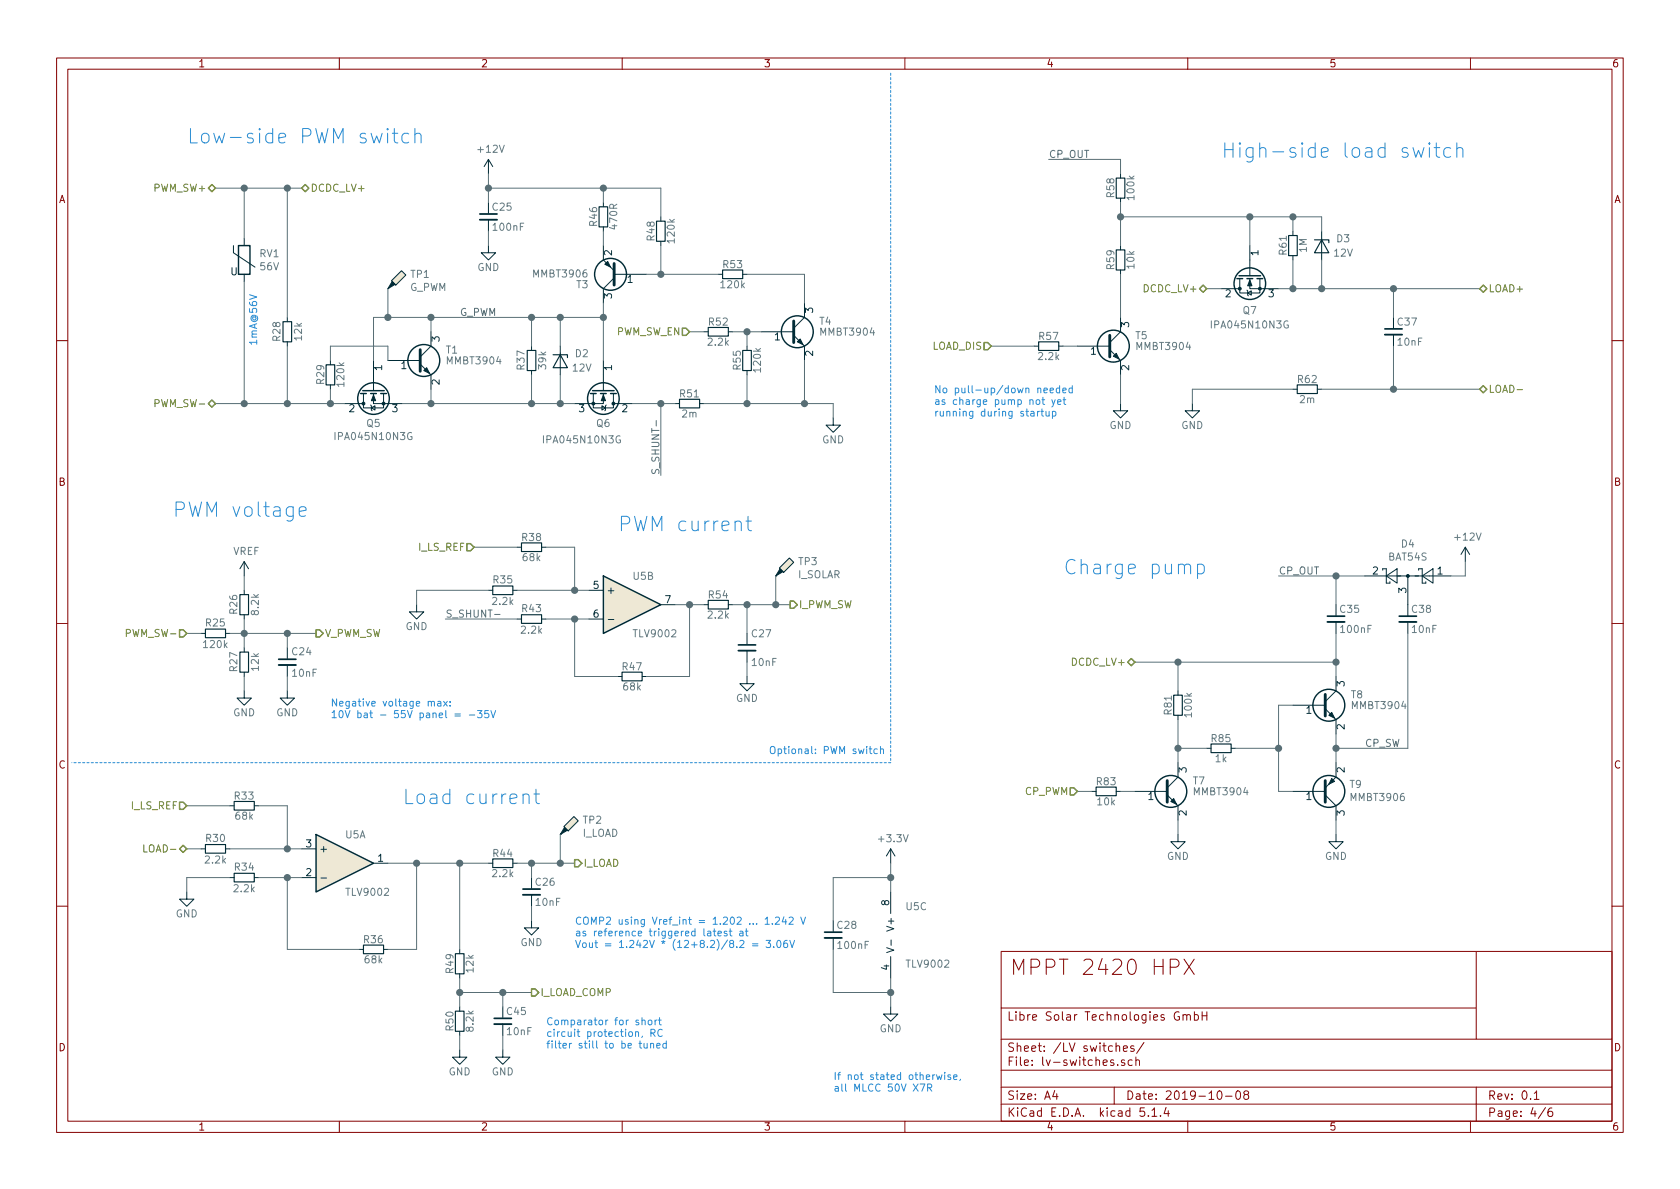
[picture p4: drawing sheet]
<svg xmlns="http://www.w3.org/2000/svg" width="297mm" height="210mm" viewBox="0 0 297 210" stroke-linecap="round" stroke-linejoin="round" font-family="sans-serif">
<g fill="none" stroke="#840000" stroke-width=".18">
<path d="M10 10.3h277v189.9h-277zM12 12.2h273v186.1h-273zM60 10.3v1.9M110 10.3v1.9M160 10.3v1.9M210 10.3v1.9M260 10.3v1.9M10 60.2h2M285 60.2h2M10 110.3h2M285 110.3h2M10 160.2h2"/>
<path d="M177 168.2h108v30.1h-108zM177 178.3h84M206.9 171h1a.73 .73 0 0 0 .6-.7 .73 .73 0 0 0-.6-.7h-1v2.7M208.5 179a.73 .73 0 0 0-.9 .5 .73 .73 0 0 0 .5 .9l.4-.1v-.5h-.2M209.2 179.5a.37 .37 0 0 1 .6 .1v.8M209.2 179.4v1M209.3 169.6l1.9 2.7M209.8 179.6l.2-.2 .4 .1 .1 .9M211.2 169.6l-1.9 2.7M211.2 179.5l.4-.1 .3 .3-.1 .6h-.6M211.2 178.9v1.5M212.5 178.9v1.5"/>
<path d="M212.5 179.6h.9M213.4 178.9v1.5M261 168.2v15.6M285 160.2h2M60 198.3v1.9M110 198.3v1.9M160 198.3v1.9M177 195.2h108M177 192.2h108M177 189.2h108M177 183.8h108M186.5 192.8l-.4 1.1h1"/>
<path d="M186.8 193.4v1M197 192.2v3M197.3 185.1l.3-.2 .3 .1 .1 .9M197.6 188.3v.1M198.6 185.4l.7-.1v-.3l-.5-.1-.2 .2 .1 .7h.6M198.8 187.5l-.3-.1-.2 .2v.3l.5 .1v.3h-.5M200.2 187.5l-.4-.1-.3 .3v.6l.3 .1 .4-.1M200.5 185a.37 .37 0 0 0-.6 .1l.1 .3 .5 .1 .1 .1-.3 .3-.4-.1M200.8 187.5l.2-.1 .4 .1 .1 .9M200.8 186.9v1.5M202.3 184.3l-1.3 2M202.3 195.9h-.7l-.1 .7 .3-.1h.5l.1 .3-.1 .5-.2 .1-.6-.1"/>
<path d="M203 197.3v.1M203.7 196.3l.4-.4v1.5M203.7 197.4h.8M205.2 197.3v.1M206.2 195.8l-.4 1.1h1M206.6 196.4v1M210 198.3v1.9M215.3 193.1l.4-.2a.94 .94 0 0 1 0 1.5 .79 .79 0 0 1-.4-1.3zM216.7 193.8h1.1M218.6 193.1l.4-.2a.94 .94 0 0 1 0 1.5 .82 .82 0 0 1-.4-1.3zM220.2 193.5l-.3-.2 .1-.2 .2-.2 .4 .1 .2 .2-.1 .2-.6 .2a.48 .48 0 0 0-.1 .7l.2 .1 .5-.1a.48 .48 0 0 0-.1-.7l-.1-.1M260 198.3v1.9"/>
<path d="M261 192.2v6.1M271.3 193.3l.4-.4v1.5M271.3 194.4h.8M273.3 195.9l-1.3 1.9M274.4 195.9a.59 .59 0 0 0-.7 .7l.1 .7 .2 .1 .5-.1v-.5l-.1-.2-.4-.1-.3 .3"/>
</g>
<g fill="none" stroke="#002b36" stroke-width=".25">
<path d="M42.2 43.4h2v5.1h-2zM218.7 49.3h1M219.1 48.8h3.8M220.5 49.3h1M222.2 49.3h1.1M63.8 69.6h1M64.1 69.1h3.8M65.5 69.6h1M67.3 69.6h1M104.4 69.6h1M104.8 69.1h3.8M106.2 69.6h1"/>
<path d="M107.9 69.6h1.1M106.7 101.8l10.1 5.1-10.1 5.1zM55.9 147.6l10.1 5-10.1 5.1z"/>
<circle cx="107.9" cy="48.5" r="2.82"/>
<circle cx="141" cy="58.7" r="2.82"/>
<circle cx="221" cy="50.2" r="2.79"/>
<circle cx="66" cy="70.5" r="2.79"/>
<circle cx="74.9" cy="63.7" r="2.82"/>
<circle cx="106.7" cy="70.5" r="2.79"/>
<circle cx="196.8" cy="61.2" r="2.82"/>
<circle cx="207" cy="139.9" r="2.82"/>
<circle cx="234.9" cy="139.9" r="2.82"/>
<circle cx="234.9" cy="124.7" r="2.82"/>
</g>
<g fill="none" stroke="#002b36" stroke-width=".18">
<path d="M86.4 28.2l-.8 1.3M86.4 28.2v2.5M86.4 35.8v1.9M86.4 38.9v2M86.4 28.2l.7 1.3M106.7 35.8v.8M116.8 38.3v.8M198.1 30.7v.8M198.1 35v.8M41.3 43.4v1.3l3.8 2.5M43.2 42.2v1.2M43.2 48.5v1.3"/>
<path d="M50.8 56.1v.8M68.6 51h.1M69.2 49.7l1.8-1.8 .8 .7-1.8 1.8zM76.2 58.7v2.5l-1.9 1.9M86.4 43.4v1.3h1.2l-1.2 1.3-1.3-1.3h1.3M106.7 43.4v2.6l1.9 1.9M106.7 40.1v.8M108.6 49.1l-1.9 1.9v2.6M108.6 48.5h5.7M116.8 42.7v.7M124.5 58.7h.7M127 48.5h.8"/>
<path d="M128.8 58.7h.7M131.3 48.5h.8M134.6 58.7h5.7M140.3 59.3l1.9 1.9v2.5M142.2 53.6v2.5l-1.9 1.9M198.1 56.1v2.6l-1.9 1.9M198.1 43.4v.8M198.1 47.7v.8M215.9 51h3.3M219.2 49.3v2.5h3.6v-2.5M220.5 51.3l.1 .1v.8l.1 .1M220.6 51.8l.6-.4v.8z"/>
<path d="M221 49.3v1.7h5.1M221 43.4v5.4M228.6 40.9v.8M228.6 45.2v.8M233.7 40.9v5.1M246.4 56.1v1.9M246.4 59.2v2M50.8 60.4v.8M58.4 63.7v.8M58.4 68.1v.7M61 71.4h3.3M64.3 69.6v2.5h3.5v-2.5"/>
<path d="M65.5 71.6l.2 .1v.8l.1 .1M65.7 72.1l.6-.4v.8zM66 69.6v1.8h5.1M66 63.7v5.4M68.6 63.7h5.7M74.3 64.4l1.9 1.9v2.5M94 61.2v.8M94 65.5v.8M99.1 61.2v5.1M104.9 69.6v2.5h3.6v-2.5M106.4 71.7l.7 .4-.7 .4zM106.7 69.6v1.8h-5.1"/>
<path d="M106.7 63.7v5.4M107.2 71.6l-.1 .1v.8l-.2 .1M108.5 71.4h3.3M119.4 71.4h.7M123.7 71.4h.8M132.1 61.2v.8M132.1 65.5v.8M147.3 73.9v1.3h1.3l-1.3 1.2-1.3-1.2h1.3M182.9 61.2h.7M187.2 61.2h.8M190.5 61.2h5.7M196.2 61.8l1.9 1.9v2.6"/>
<path d="M198.1 71.4v1.2h-1.3l1.3 1.3 1.3-1.3h-1.3M210.8 71.4v1.2h-1.3l1.3 1.3 1.3-1.3h-1.3M228.6 68.8h.8M232.9 68.8h.8M43.2 99.3v2.5M43.2 99.3l-.8 1.3M43.2 99.3l.7 1.3M91.4 96.8h.8M95.8 96.8h.7M259.1 96.8l-.8 1.2M259.1 96.8v2.5M259.1 96.8l.7 1.2"/>
<path d="M35.6 112h.7M39.9 112h.7M43.2 104.4v.8M43.2 108.7v.8M43.2 114.5v.8M43.2 118.9v.7M50.8 114.5v2M50.8 117.6v2M73.7 106.9v1.3h1.2l-1.2 1.3-1.3-1.3h1.3M86.4 104.4h.7M90.7 104.4h.7M91.4 109.5h.8"/>
<path d="M95.8 109.5h.7M104.1 104.4h2.6M104.1 109.5h2.6M109.2 119.6h.8M113.5 119.6h.8M116.8 106.9h2.6M124.5 106.9h.7M128.8 106.9h.7M132.1 119.6v1.3h1.2l-1.2 1.3-1.3-1.3h1.3M132.1 112v1.9M132.1 115.1v2M137.2 101.8h.1"/>
<path d="M137.8 100.5l1.8-1.8 .7 .7-1.7 1.8zM236.2 119.6v2.6l-1.9 1.9M236.2 106.9v1.9M236.2 110v2M241.3 101.8h15.2M244.5 100.8v-.2h.6v2.5h.6v-.2M245.1 101.8l1.9-1.2v2.5zM248.9 101.8v7M248.9 110v2M250.8 100.8v-.2h.7v2.5h.6v-.2M251.5 101.8l1.9-1.2v2.5zM43.2 122.2v1.2h-1.3l1.3 1.3 1.2-1.3h-1.2"/>
<path d="M50.8 122.2v1.2h-1.3l1.3 1.3 1.3-1.3h-1.3M193 139.9h.8M197.4 139.9h.7M200.7 139.9h5.7M208.3 122.2v.7M208.3 126.5v.7M208.3 134.9v2.5l-1.9 1.9M213.4 132.3h.7M217.7 132.3h.7M228.6 124.7h5.7M228.6 139.9h5.7M234.3 125.3l1.9 1.9v2.6"/>
<path d="M236.2 134.9v2.5l-1.9 1.9M33 157.7v1.3h1.3l-1.3 1.3-1.3-1.3h1.3M35.6 150.1h.7M39.9 150.1h.7M40.6 155.2h.8M40.6 142.5h.8M45 155.2h.7M45 142.5h.7M53.3 150.1h2.6M53.3 155.2h2.6M66 152.6h2.6M86.4 152.6h.7"/>
<path d="M90.7 152.6h.7M94 155.2v1.9M94 158.2v2.1M99.1 147.6h.1M99.7 146.2l1.8-1.8 .7 .8-1.7 1.7zM157.5 150.1l-.8 1.3M157.5 150.1v2.5M157.5 157.7v3.8M157.5 150.1l.7 1.3M206.4 140.6l1.9 1.9v2.5M208.3 147.6v1.2h-1.3l1.3 1.3 1.2-1.3h-1.2M234.3 140.6l1.9 1.9v2.5"/>
<path d="M236.2 147.6v1.2h-1.3l1.3 1.3 1.3-1.3h-1.3M63.5 167.9h.8M67.8 167.9h.8M81.3 167.9v.8M81.3 172.2v.8M81.3 178v.8M88.9 178v2M94 162.8v1.3h1.2l-1.2 1.2-1.3-1.2h1.3M147.3 162.8v1.9M147.3 165.9v2M157.5 178v1.3h1.2l-1.2 1.3-1.3-1.3h1.3M157.5 169.2v3.8"/>
<path d="M81.3 185.7v1.2h1.2l-1.2 1.3-1.3-1.3h1.3M81.3 182.4v.7M88.9 185.7v1.2h1.3l-1.3 1.3-1.3-1.3h1.3M88.9 181.1v2"/>
</g>
<path d="M108.6 46.6v3.8M140.3 56.8v3.8M196.2 59.3v3.8M74.3 61.8v3.9M206.4 138v3.9M234.3 122.8v3.8M234.3 138v3.9" fill="none" stroke="#002b36" stroke-width=".51"/>
<g fill="#002b36" stroke="#002b36" stroke-width=".18">
<path d="M106.9 46.7l.5-.5 .5 1z"/>
<path d="M141.5 59.9l.5 1.1-1-.6z"/>
<path d="M106.7 69.8l.4 1.1h-.8z"/>
<path d="M66 69.8l.4 1.1h-.7z"/>
<path d="M99.8 146.3l.5 .5-1.2 .8z"/>
<path d="M137.9 100.6l.5 .5-1.2 .7z"/>
<path d="M196.8 63l.6-.5 .5 1z"/>
<path d="M69.3 49.8l.5 .5-1.2 .7z"/>
<path d="M74.9 65.5l.5-.5 .5 1z"/>
<path d="M234.9 126.5l.6-.5 .5 1z"/>
<path d="M207 141.7l.5-.5 .5 1z"/>
<path d="M235.5 137.7l.5 .5-1.1 .5z"/>
<path d="M221 49.5l.4 1h-.8z"/>
<circle cx="104.9" cy="71.4" r=".25"/>
<circle cx="108.5" cy="71.4" r=".25"/>
<circle cx="67.8" cy="71.4" r=".25"/>
<circle cx="64.3" cy="71.4" r=".25"/>
<circle cx="248.9" cy="101.8" r=".25"/>
<circle cx="222.8" cy="51" r=".25"/>
<circle cx="219.2" cy="51" r=".25"/>
</g>
<g fill="none" stroke="#002b36" stroke-width=".2">
<path d="M105.9 36.6h1.5v3.5h-1.5zM116.1 39.1h1.5v3.6h-1.5zM197.4 31.5h1.5v3.5h-1.5zM50 56.9h1.6v3.5h-1.6zM125.2 57.9h3.6v1.5h-3.6zM127.8 47.7h3.5v1.6h-3.5zM197.4 44.2h1.5v3.5h-1.5zM227.8 41.7h1.6v3.5h-1.6zM232.4 42.4h2.5v.5M233.7 42.4l1.2 2.3h-2.5zM57.7 64.5h1.5v3.6h-1.5zM93.2 62h1.5v3.5h-1.5z"/>
<path d="M97.8 62.7h2.5v.5M99.1 62.7l1.2 2.3h-2.5zM120.1 70.6h3.6v1.5h-3.6zM131.3 62h1.5v3.5h-1.5zM183.6 60.4h3.6v1.6h-3.6zM229.4 68.1h3.5v1.5h-3.5zM92.2 96h3.6v1.5h-3.6zM36.3 111.2h3.6v1.6h-3.6zM42.4 115.3h1.5v3.6h-1.5zM42.4 105.2h1.5v3.5h-1.5zM87.1 103.6h3.6v1.6h-3.6zM92.2 108.7h3.6v1.5h-3.6z"/>
<path d="M110 118.9h3.5v1.5h-3.5zM125.2 106.2h3.6v1.5h-3.6zM193.8 139.2h3.6v1.5h-3.6zM207.5 122.9h1.5v3.6h-1.5zM214.1 131.6h3.6v1.5h-3.6zM36.3 149.3h3.6v1.6h-3.6zM41.4 154.4h3.6v1.6h-3.6zM41.4 141.7h3.6v1.6h-3.6zM87.1 151.9h3.6v1.5h-3.6zM64.3 167.1h3.5v1.6h-3.5zM80.5 178.8h1.5v3.6h-1.5zM80.5 168.7h1.5v3.5h-1.5z"/>
</g>
<path d="M84.8 38.9h3.1M244.9 59.2h3M49.3 117.6h3M130.6 115.1h3M234.7 110h3M247.4 110h3M92.5 158.2h3M145.8 165.9h3M87.4 181.1h3" fill="none" stroke="#002b36" stroke-width=".33"/>
<path d="M84.8 37.8h3.1M244.9 58.2h3M49.3 116.6h3M130.6 114h3M234.7 109h3M247.4 109h3M92.5 157.2h3M145.8 164.8h3M87.4 180.1h3" fill="none" stroke="#002b36" stroke-width=".3"/>
<path d="M227.7 56.8a.59 .59 0 0 0-.7 .6 .59 .59 0 0 0 .7 .6l.1-.5h-.3M72.8 76.5a.59 .59 0 0 0-.7 .6 .59 .59 0 0 0 .7 .6v-.5h-.2M109.6 77.1a.59 .59 0 0 0-.7 .6 .59 .59 0 0 0 .7 .6l.1-.5h-.3" fill="none" stroke="#657b83" stroke-width=".18"/>
<g fill="#eee8d5" stroke="#eee8d5" stroke-width=".18">
<path d="M99.7 146.2l1.8-1.8 .7 .8-1.7 1.7z"/>
<path d="M137.8 100.5l1.8-1.8 .7 .7-1.7 1.8z"/>
<path d="M69.2 49.7l1.8-1.8 .8 .7-1.8 1.8z"/>
<path d="M55.9 147.6l10.1 5-10.1 5.1z"/>
<path d="M106.7 101.8l10.1 5.1-10.1 5.1z"/>
</g>
<path d="M107.5 109.5h1M56.7 155.3h1M156.8 167.6l1.2 .4-1.2 .4M157.6 166.2v1" fill="none" stroke="#073642" stroke-width=".18"/>
<path d="M157.5 12.9v122M157.5 134.9h-144.8" fill="none" stroke="#268bd2" stroke-width=".18" stroke-dasharray=".4 .4"/>
<g fill="none" stroke="#586e75" stroke-width=".18">
<path d="M38.1 33.3h15.2M43.2 33.3v8.9M50.8 33.3v22.8M86.4 30.7v5.1M86.4 33.3h30.4v5M106.7 33.3v2.5M185.4 28.2h12.7v2.5M198.1 35.8v7.6M198.1 38.3h35.6v2.6M221 38.3v5.1M228.6 38.3v2.6M43.2 49.8v21.6"/>
<path d="M68.6 51v5.1M76.2 56.1v2.6M86.4 40.9v2.5M94 56.1v5.1M99.1 56.1v5.1M106.7 56.1h-40.7v7.6M106.7 40.9v2.5M106.7 53.6v10.1M114.3 48.5h12.7M116.8 43.4v5.1M121.9 58.7h2.6M129.5 58.7h5.1"/>
<path d="M132.1 48.5h10.1v5.1M132.1 58.7v2.5M198.1 48.5v7.6M213.4 51h2.5M226.1 51h35.5M228.6 46v5M233.7 46v5M246.4 51v5.1M38.1 71.4h22.9M50.8 61.2v10.2M58.4 63.7v-2.5h10.2v2.5M58.4 68.8v2.6"/>
<path d="M71.1 71.4h30.5M76.2 68.8v2.6M94 66.3v5.1M99.1 66.3v5.1M111.8 71.4h7.6M116 74.4v.9M116.8 71.4v12.7M124.5 71.4h22.8v2.5M132.1 66.3v5.1M142.2 63.7v7.7M175.3 61.2h7.6M188 61.2h2.5"/>
<path d="M198.1 66.3v5.1M228.6 68.8h-17.8v2.6M233.7 68.8h27.9M246.4 61.2v7.6M83.8 96.8h7.6M96.5 96.8h5.1v7.6M259.1 99.3v2.5h-2.6M33 112h2.6M40.6 112h15.3M43.2 101.8v2.6M43.2 109.5v5M43.2 119.6v2.6"/>
<path d="M50.8 112v2.5M50.8 119.6v2.6M78.7 109.5h12.7M86.4 104.4h-12.7v2.5M87.5 108.7h.9M91.4 104.4h12.7M96.5 109.5h7.6M101.6 109.5v10.1h7.6M119.4 106.9h5.1M121.9 106.9v12.7h-7.6M129.5 106.9h10.2M132.1 106.9v5.1"/>
<path d="M132.1 117.1v2.5M137.2 101.8v5.1M200.7 117.1h35.5M208.3 117.1v5.1M226.1 101.8h15.2M236.2 101.8v5.1M236.2 112v7.6M248.9 112v20.3h-12.7M190.5 139.9h2.5M198.1 139.9h2.6M208.3 132.3h5.1M208.3 127.2v7.7"/>
<path d="M218.4 132.3h7.7M228.6 124.7h-2.5v15.2h2.5M236.2 129.8v5.1M33 142.5h7.6M33 150.1h2.6M40.6 155.2h-7.6v2.5M40.6 150.1h12.7M45.7 142.5h5.1v7.6M45.7 155.2h7.6M50.8 155.2v12.7h12.7M68.6 152.6h17.8M73.7 152.6v15.3h-5.1"/>
<path d="M81.3 152.6v15.3M91.4 152.6h10.2M94 152.6v2.6M99.1 147.6v5M157.5 152.6v5.1M157.5 155.2h-10.2v7.6M208.3 145v2.6M236.2 145v2.6M81.3 173v5M81.3 175.5h12.7M88.9 175.5v2.5M94 160.3v2.5"/>
<path d="M147.3 167.9v7.6h10.2M157.5 173v5M81.3 183.1v2.6M88.9 183.1v2.6"/>
</g>
<g fill="none" stroke="#859900" stroke-width=".25">
<path d="M36.8 33.3l.7-.7 .6 .7-.6 .6zM53.3 33.3l.7-.7 .6 .7-.6 .6zM120.6 58h.7l.6 .7-.6 .6h-.7zM212.1 51l.6-.6 .7 .6-.7 .7zM261.6 51l.7-.6 .6 .6-.6 .7zM36.8 71.4l.7-.7 .6 .7-.6 .6zM174 60.6h.6l.7 .6-.7 .6h-.6zM261.6 68.8l.7-.6 .6 .6-.6 .7zM82.5 96.1h.7l.6 .7-.6 .6h-.7zM31.7 111.4h.7l.6 .6-.6 .6h-.7zM55.9 111.4h.6l.6 .6-.6 .6h-.6zM139.7 106.3h.6l.7 .6-.7 .7h-.6z"/>
<path d="M199.4 117.1l.6-.6 .7 .6-.7 .6zM189.2 139.3h.7l.6 .6-.6 .7h-.7zM31.7 141.9h.7l.6 .6-.6 .6h-.7zM32.4 149.5l.6 .6-.6 .6-.7-.6zM101.6 152h.6l.7 .6-.7 .7h-.6zM94 174.9h.6l.6 .6-.6 .6h-.6z"/>
</g>
<path d="M268.2 68.9h1" fill="none" stroke="#859900" stroke-width=".18"/>
<g fill="none" stroke="#268bd2" stroke-width=".18">
<path d="M68.5 22.7l-.1 .2 .1 .1 .2-.1-.2-.2v.3M69.4 23.6h.9M69.7 22.7v2.2l.1 .2 .5 .2M72.3 23.7l-.7-.1-.3 .1-.2 .3v.8l.2 .3 .3 .2 .7-.2M73.4 23.8a.63 .63 0 0 1 1 .1v1.4M73.4 22.7v2.6M249.8 26.1l.5 1.7 .5-1.2 .5 1.2 .5-1.7M252.7 25.3l-.1 .1 .1 .1 .2-.1-.2-.1v.2M252.7 26.1v1.7M253.6 26.1h1M253.9 25.3v2.1l.2 .3 .5 .1M256.5 26.2l-.7-.1-.5 .5v.7l.2 .4 .3 .1 .7-.1"/>
<path d="M257.6 26.4a.61 .61 0 0 1 1 .1v1.3M257.6 25.3v2.5M183.4 72.7v.9M183.8 72.7l-.3 .1-.1 .2M184 72.7h.5M184.2 72.3v1.1l.3 .2M184.2 70.7h.5M184.4 70.3v1l.3 .2M184.6 69l.6-.1-.1-.2-.3-.1-.2 .2v.6h.5M184.9 72.7l.1 .8 .3 .1 .2-.1M185.5 72.7v.9M185.7 69l.6-.1-.1-.2-.3-.1-.2 .2v.6h.5"/>
<path d="M186 70.7l.3 .8M186.1 72.8l.4-.1 .2 .3-.1 .5h-.5M186.1 72.7v1.3M186.6 70.7l-.4 1.1-.2 .2M187 71.1l.6-.1-.1-.3h-.3l-.2 .2v.6h.5M187.4 68.7l-.4-.1-.2 .3 .1 .5h.5M187.4 68.2v1.3M187.9 69l.6-.1-.1-.2-.3-.1-.2 .2 .1 .6h.4M188 70.7h.4M188.1 70.3v1l.3 .2M189.6 68.7l-.4-.1-.2 .3 .1 .5h.5M189.6 68.2v1.3"/>
<path d="M52.9 90.4l1.2-.2-.1-.5-.7-.1-.4 .4v.9l.1 .3 .3 .1 .7-.1M130 92.4a.63 .63 0 0 1 1.1 .1v1.3M131.9 92.1h1M132.3 91.3v2.2l.1 .2 .5 .1M211.7 99.9l.7-.1 .3 .1 .2 .3v.8l-.2 .3-.3 .2-.7-.2M211.7 99.8v2.5M209.4 100.1a.6 .6 0 0 1 1-.2l.1 .2v1.4M76.3 124.2l.2-.2 .3 .1v.8M77.4 124.1h.5l.1 .8M78 124.3l-.5 .1-.2 .2 .1 .2h.6M78.4 124l.7 .9M79.1 124l-.7 .9"/>
<path d="M79.6 124.7v.2M79.6 124.1v.1M80.4 126.3h1M80.4 126.6h1M83 126.4h.9M84.4 125.6h.8l-.4 .5 .4 .2v.5l-.2 .1-.6-.1M86.4 125.6h-.6l-.1 .7 .5-.2 .2 .3v.3l-.2 .2-.5-.1M86.8 125.6l.4 1.3 .4-1.3M94.8 139.6v2.1l.1 .3 .5 .1M153.7 132.4h.5M153.8 132v1.1l.4 .2M155.1 132.5l-.3-.1-.3 .3 .1 .5h.5"/>
<path d="M155.7 132.6l.2-.2 .3 .1v.8M155.7 132v1.3M92.5 140.7a.61 .61 0 0 1 1 .1v1.3M92.5 140.4v1.7M94.4 140.4h1M113.5 180v1.2M116.6 180v1l.3 .2M126.1 164.7h.5M126.3 164.2v1.1l.3 .2M126.9 165.1l.7-.1-.1-.3h-.4l-.2 .1 .1 .6h.5M128.5 164.7h-.3l-.2 .1 .1 .2 .4 .1v.3h-.5M128.9 164.7h.5"/>
<path d="M129.1 164.2v1.1l.3 .2M130.8 164.7h.5l.1 .8M130.8 166.4l.5-.1 .2 .3-.7 1h.7M131.4 165h-.5l-.1 .2v.2h.6M131.8 164.7h.5M132 164.2v1.1l.3 .2M133 166.9h1M133 167.3h1M135.3 162.5l.4-.3v1.2M135.3 163.4h.7M135.5 166.3h.7l-.4 .5 .4 .1-.1 .6-.4 .1-.2-.2M136.6 163.3v.1"/>
<path d="M136.8 167.4v.2M137.1 162.3l.5-.1 .2 .3v.2l-.8 .7h.8M137.5 166.4l.1-.1a.67 .67 0 0 1 .5 .6 .67 .67 0 0 1-.5 .7l-.3-.5zM138.6 162.1l-.3 .9h.8M138.9 162.6v.8M139.2 166.3l-.4 .1a.87 .87 0 0 0 0 1.2l.4-.2v-.5l-.4-.1-.2 .2M139.5 162.3l.5-.1 .3 .3-.8 .9h.8M139.6 166.3l.5 1.3 .4-1.3M141.6 162.2l.4 1.2 .4-1.2M113 184.5h.5M113.2 184.1v1.1l.3 .1M113.5 180.5l.2-.1h.3l.1 .8"/>
<path d="M113.6 183.2l-.1 .3M113.9 184.5v.8h.3l.2-.1M114.4 184.5v.8M114.7 180.5l.2-.1 .3 .1 .1 .5-.2 .2h-.2l-.2-.1zM115 184.6l.2-.1 .3 .1 .1 .7M115 184.5v.8M115.1 182.7l.6-.1 .1-.2-.1-.3-.1-.1h-.5v1.3M115.4 182.7l.4 .6M115.8 180.4v.8M116.1 184.9l.6-.1v-.2l-.4-.1-.2 .2 .1 .6h.5M116.2 180.4h-.3l-.1 .2M116.4 180.4h.5"/>
<path d="M117.1 182.1a.51 .51 0 0 0-.6 0 .51 .51 0 0 0-.2 .6 .46 .46 0 0 0 .3 .5 .46 .46 0 0 0 .5 0M117.8 184.6l-.4-.1-.2 .2 .1 .6h.5M117.8 184.1v1.2M162.7 191.7h.8l-.5 1.3M164 192.3h.6l.1-.2v-.3l-.2-.1h-.5v1.3M164.3 192.3l.4 .7M165.6 190.1l.2 .8 .3-.6 .2 .6 .2-.8M167 189.6v.2M167 190.1v.8M168.1 190.1h-.3l-.2 .1v.2l.5 .1v.3h-.5M168.6 190.5l.6-.1v-.3h-.4l-.2 .1 .1 .6h.5M169.8 190.8l-.1 .3"/>
</g>
<g fill="#586e75" stroke="#586e75" stroke-width=".25">
<circle cx="94" cy="152.6" r=".51"/>
<circle cx="106.7" cy="56.1" r=".51"/>
<circle cx="208.3" cy="132.3" r=".51"/>
<circle cx="101.6" cy="109.5" r=".51"/>
<circle cx="116.8" cy="71.4" r=".51"/>
<circle cx="50.8" cy="150.1" r=".51"/>
<circle cx="50.8" cy="71.4" r=".51"/>
<circle cx="236.2" cy="117.1" r=".51"/>
<circle cx="208.3" cy="117.1" r=".51"/>
<circle cx="101.6" cy="104.4" r=".51"/>
<circle cx="228.6" cy="38.3" r=".51"/>
<circle cx="121.9" cy="106.9" r=".51"/>
<circle cx="226.1" cy="132.3" r=".51"/>
<circle cx="88.9" cy="175.5" r=".51"/>
<circle cx="246.4" cy="68.8" r=".51"/>
<circle cx="132.1" cy="106.9" r=".51"/>
<circle cx="50.8" cy="112" r=".51"/>
<circle cx="81.3" cy="152.6" r=".51"/>
<circle cx="99.1" cy="152.6" r=".51"/>
<circle cx="94" cy="71.4" r=".51"/>
<circle cx="228.6" cy="51" r=".51"/>
<circle cx="43.2" cy="71.4" r=".51"/>
<circle cx="58.4" cy="71.4" r=".51"/>
<circle cx="99.1" cy="71.4" r=".51"/>
<circle cx="137.2" cy="106.9" r=".51"/>
<circle cx="246.4" cy="51" r=".51"/>
<circle cx="81.3" cy="175.5" r=".51"/>
<circle cx="116.8" cy="48.5" r=".51"/>
<circle cx="43.2" cy="112" r=".51"/>
<circle cx="157.5" cy="155.2" r=".51"/>
<circle cx="43.2" cy="33.3" r=".51"/>
<circle cx="106.7" cy="33.3" r=".51"/>
<circle cx="236.2" cy="132.3" r=".51"/>
<circle cx="50.8" cy="33.3" r=".51"/>
<circle cx="132.1" cy="71.4" r=".51"/>
<circle cx="86.4" cy="33.3" r=".51"/>
<circle cx="132.1" cy="58.7" r=".51"/>
<circle cx="157.5" cy="175.5" r=".51"/>
<circle cx="76.2" cy="71.4" r=".51"/>
<circle cx="233.7" cy="51" r=".51"/>
<circle cx="236.2" cy="101.8" r=".51"/>
<circle cx="50.8" cy="155.2" r=".51"/>
<circle cx="221" cy="38.3" r=".51"/>
<circle cx="198.1" cy="38.3" r=".51"/>
<circle cx="73.7" cy="152.6" r=".51"/>
<circle cx="76.2" cy="56.1" r=".51"/>
<circle cx="94" cy="56.1" r=".51"/>
<circle cx="99.1" cy="56.1" r=".51"/>
<circle cx="142.2" cy="71.4" r=".51"/>
<circle cx="68.6" cy="56.1" r=".51"/>
</g>
<text font-size="3.7" fill="#840000" x="178.5" y="172.5">MPPT 2420 HPX</text>
<g font-size="3.5" fill="#268bd2">
<text x="33" y="25.4">Low-side PWM switch</text>
<text x="215.9" y="27.9">High-side load switch</text>
<text x="30.5" y="91.4">PWM voltage</text>
<text x="109.2" y="94">PWM current</text>
<text x="188" y="101.6">Charge pump</text>
<text x="71.1" y="142.2">Load current</text>
</g>
<g font-size="2.1" fill="#840000">
<text x="178" y="186">Sheet: /LV switches/</text>
<text x="178" y="180.5">Libre Solar Technologies GmbH</text>
<text x="178" y="188.5">File: lv-switches.sch</text>
<text x="178" y="197.5">KiCad E.D.A. kicad 5.1.4</text>
<text x="178" y="194.5">Size: A4</text>
<text x="199" y="194.5">Date: 2019-10-08</text>
<text x="263" y="194.5">Rev: 0.1</text>
<text x="263" y="197.5">Page: 4/6</text>
</g>
<g font-size="1.8" fill="#840000">
<text x="35" y="11.9">1</text>
<text x="85" y="11.9">2</text>
<text x="135" y="11.9">3</text>
<text x="185" y="11.9">4</text>
<text x="235" y="11.9">5</text>
<text x="285" y="11.9">6</text>
<text x="10.4" y="35.9">A</text>
<text x="285.4" y="35.9">A</text>
<text x="10.4" y="85.9">B</text>
<text x="285.4" y="85.9">B</text>
<text x="10.4" y="135.9">C</text>
<text x="285.4" y="135.9">C</text>
<text x="10.4" y="185.9">D</text>
<text x="285.4" y="185.9">D</text>
<text x="35" y="199.9">1</text>
<text x="85" y="199.9">2</text>
<text x="135" y="199.9">3</text>
<text x="185" y="199.9">4</text>
<text x="235" y="199.9">5</text>
<text x="285" y="199.9">6</text>
</g>
<g font-size="1.8" fill="#657b83">
<text x="84.7" y="27">+12V</text>
<text x="197" y="34.9" transform="rotate(-90 197 34.9)">R58</text>
<text x="200.6" y="35.2" transform="rotate(-90 200.6 35.2)">100k</text>
<text x="87.1" y="37.3">C25</text>
<text x="87.3" y="40.8">100nF</text>
<text x="105.6" y="39.9" transform="rotate(-90 105.6 39.9)">R46</text>
<text x="109.1" y="40.4" transform="rotate(-90 109.1 40.4)">470R</text>
<text x="45.9" y="45.5">RV1</text>
<text x="46.1" y="47.8">56V</text>
<text x="84.4" y="47.9">GND</text>
<text x="115.7" y="42.5" transform="rotate(-90 115.7 42.5)">R48</text>
<text x="119.3" y="42.8" transform="rotate(-90 119.3 42.8)">120k</text>
<text x="127.9" y="47.4">R53</text>
<text x="197" y="47.6" transform="rotate(-90 197 47.6)">R59</text>
<text x="200.6" y="47.4" transform="rotate(-90 200.6 47.4)">10k</text>
<text x="227.5" y="45" transform="rotate(-90 227.5 45)">R61</text>
<text x="231.1" y="44.6" transform="rotate(-90 231.1 44.6)">1M</text>
<text x="235.9" y="45.4">12V</text>
<text x="236.4" y="42.8">D3</text>
<text x="72.4" y="51.5">G_PWM</text>
<text x="72.6" y="49.1">TP1</text>
<text x="94.4" y="49.1">MMBT3906</text>
<text x="102" y="51">T3</text>
<text x="127.6" y="51">120k</text>
<text x="125.4" y="57.6">R52</text>
<text x="144.9" y="57.4">T4</text>
<text x="145.2" y="59.4">MMBT3904</text>
<text x="200.8" y="60">T5</text>
<text x="214.6" y="58.1">IPA045N10N3G</text>
<text x="219.8" y="55.5">Q7</text>
<text x="247.2" y="57.6">C37</text>
<text x="49.6" y="60.3" transform="rotate(-90 49.6 60.3)">R28</text>
<text x="53.4" y="60.1" transform="rotate(-90 53.4 60.1)">12k</text>
<text x="78.9" y="62.5">T1</text>
<text x="79.2" y="64.4">MMBT3904</text>
<text x="92.8" y="65.3" transform="rotate(-90 92.8 65.3)">R37</text>
<text x="96.6" y="65.2" transform="rotate(-90 96.6 65.2)">39k</text>
<text x="101.3" y="65.7">12V</text>
<text x="101.8" y="63.2">D2</text>
<text x="125.3" y="61.1">2.2k</text>
<text x="131" y="65.3" transform="rotate(-90 131 65.3)">R55</text>
<text x="134.5" y="65.7" transform="rotate(-90 134.5 65.7)">120k</text>
<text x="183.7" y="63.7">2.2k</text>
<text x="183.8" y="60.1">R57</text>
<text x="201.1" y="61.9">MMBT3904</text>
<text x="247.2" y="61.1">10nF</text>
<text x="57.3" y="67.9" transform="rotate(-90 57.3 67.9)">R29</text>
<text x="60.9" y="68.2" transform="rotate(-90 60.9 68.2)">120k</text>
<text x="120.3" y="70.3">R51</text>
<text x="229.5" y="67.7">R62</text>
<text x="229.9" y="71.3">2m</text>
<text x="59.6" y="77.8">IPA045N10N3G</text>
<text x="64.9" y="75.5">Q5</text>
<text x="105.5" y="75.5">Q6</text>
<text x="120.6" y="73.8">2m</text>
<text x="196.2" y="75.9">GND</text>
<text x="208.9" y="75.9">GND</text>
<text x="96.5" y="78.4">IPA045N10N3G</text>
<text x="145.4" y="78.4">GND</text>
<text x="92.4" y="95.7">R38</text>
<text x="257.4" y="95.6">+12V</text>
<text x="41.2" y="98.1">VREF</text>
<text x="92.5" y="99.2">68k</text>
<text x="141.2" y="99.9">TP3</text>
<text x="245.5" y="99.1">BAT54S</text>
<text x="247.8" y="96.8">D4</text>
<text x="87.2" y="107">2.2k</text>
<text x="87.3" y="103.2">R35</text>
<text x="112" y="102.5">U5B</text>
<text x="125.3" y="105.8">R54</text>
<text x="141" y="102.3">I_SOLAR</text>
<text x="36.4" y="110.8">R25</text>
<text x="42" y="108.5" transform="rotate(-90 42 108.5)">R26</text>
<text x="45.8" y="108.7" transform="rotate(-90 45.8 108.7)">8.2k</text>
<text x="71.7" y="111.4">GND</text>
<text x="92.3" y="112.1">2.2k</text>
<text x="92.4" y="108.2">R43</text>
<text x="112.2" y="112.7">TLV9002</text>
<text x="125.3" y="109.4">2.2k</text>
<text x="133" y="112.7">C27</text>
<text x="237" y="108.4">C35</text>
<text x="237.2" y="111.9">100nF</text>
<text x="249.7" y="108.4">C38</text>
<text x="249.8" y="111.9">10nF</text>
<text x="36.1" y="114.6">120k</text>
<text x="42" y="118.7" transform="rotate(-90 42 118.7)">R27</text>
<text x="45.8" y="118.6" transform="rotate(-90 45.8 118.6)">12k</text>
<text x="51.7" y="115.9">C24</text>
<text x="51.8" y="119.7">10nF</text>
<text x="110.1" y="118.5">R47</text>
<text x="133" y="117.8">10nF</text>
<text x="110.3" y="122.1">68k</text>
<text x="130.1" y="124.1">GND</text>
<text x="238.9" y="123.5">T8</text>
<text x="239.2" y="125.4">MMBT3904</text>
<text x="41.2" y="126.7">GND</text>
<text x="48.8" y="126.7">GND</text>
<text x="207.2" y="126.3" transform="rotate(-90 207.2 126.3)">R81</text>
<text x="210.7" y="126.7" transform="rotate(-90 210.7 126.7)">100k</text>
<text x="214.2" y="131.2">R85</text>
<text x="214.9" y="134.8">1k</text>
<text x="41.5" y="141.4">R33</text>
<text x="194" y="138.9">R83</text>
<text x="194.1" y="142.4">10k</text>
<text x="211" y="138.7">T7</text>
<text x="211.3" y="140.6">MMBT3904</text>
<text x="238.7" y="139.3">T9</text>
<text x="239" y="141.7">MMBT3906</text>
<text x="36.5" y="148.9">R30</text>
<text x="41.7" y="145">68k</text>
<text x="61.1" y="148.3">U5A</text>
<text x="102.9" y="148">I_LOAD</text>
<text x="103.1" y="145.7">TP2</text>
<text x="155.5" y="148.9">+3.3V</text>
<text x="36.4" y="152.7">2.2k</text>
<text x="41.6" y="154">R34</text>
<text x="87.2" y="155.1">2.2k</text>
<text x="87.2" y="151.6">R44</text>
<text x="206.3" y="152.1">GND</text>
<text x="234.3" y="152.1">GND</text>
<text x="41.5" y="157.8">2.2k</text>
<text x="61.4" y="158.4">TLV9002</text>
<text x="94.8" y="156.6">C26</text>
<text x="94.8" y="160.2">10nF</text>
<text x="160.2" y="161">U5C</text>
<text x="31.1" y="162.2">GND</text>
<text x="64.4" y="166.8">R36</text>
<text x="92" y="167.3">GND</text>
<text x="148.1" y="164.3">C28</text>
<text x="148.3" y="167.8">100nF</text>
<text x="64.6" y="170.4">68k</text>
<text x="80.2" y="172.1" transform="rotate(-90 80.2 172.1)">R49</text>
<text x="83.7" y="171.9" transform="rotate(-90 83.7 171.9)">12k</text>
<text x="160.4" y="171.1">TLV9002</text>
<text x="89.7" y="179.5">C45</text>
<text x="80.2" y="182.2" transform="rotate(-90 80.2 182.2)">R50</text>
<text x="83.7" y="182.3" transform="rotate(-90 83.7 182.3)">8.2k</text>
<text x="89.7" y="183.1">10nF</text>
<text x="155.5" y="182.5">GND</text>
<text x="79.3" y="190.2">GND</text>
<text x="86.9" y="190.2">GND</text>
</g>
<g font-size="1.8" fill="#586e75">
<text x="185.4" y="27.9">CP_OUT</text>
<text x="81.3" y="55.9">G_PWM</text>
<text x="116.6" y="84.1" transform="rotate(-90 116.6 84.1)">S_SHUNT-</text>
<text x="226.1" y="101.6">CP_OUT</text>
<text x="78.7" y="109.2">S_SHUNT-</text>
<text x="241.3" y="132.1">CP_SW</text>
</g>
<g font-size="1.8" fill="#859900">
<text x="27.4" y="33.9">PWM_SW+</text>
<text x="54.9" y="33.9">DCDC_LV+</text>
<text x="202.5" y="51.7">DCDC_LV+</text>
<text x="263.1" y="51.7">LOAD+</text>
<text x="108.8" y="59.3">PWM_SW_EN</text>
<text x="164.8" y="61.8">LOAD_DIS</text>
<text x="263.1" y="69.5">LOAD-</text>
<text x="27.8" y="72">PWM_SW-</text>
<text x="74" y="97.4">I_LS_REF</text>
<text x="141.2" y="107.6">I_PWM_SW</text>
<text x="22.8" y="112.6">PWM_SW-</text>
<text x="57.4" y="112.6">V_PWM_SW</text>
<text x="189.8" y="117.7">DCDC_LV+</text>
<text x="23.2" y="143.1">I_LS_REF</text>
<text x="181.2" y="140.6">CP_PWM</text>
<text x="25.9" y="150.7">LOAD-</text>
<text x="103.1" y="153.3">I_LOAD</text>
<text x="95.5" y="176.1">I_LOAD_COMP</text>
</g>
<g font-size="1.8" fill="#073642">
<text x="108.2" y="45.2" transform="rotate(-90 108.2 45.2)">2</text>
<text x="222.5" y="45.2" transform="rotate(-90 222.5 45.2)">1</text>
<text x="108.2" y="52.8" transform="rotate(-90 108.2 52.8)">3</text>
<text x="110.9" y="50">1</text>
<text x="216.7" y="52.6">2</text>
<text x="224.3" y="52.6">3</text>
<text x="143.8" y="55.3" transform="rotate(-90 143.8 55.3)">3</text>
<text x="199.6" y="57.9" transform="rotate(-90 199.6 57.9)">3</text>
<text x="67.6" y="65.5" transform="rotate(-90 67.6 65.5)">1</text>
<text x="70.9" y="65.3">1</text>
<text x="77.7" y="60.4" transform="rotate(-90 77.7 60.4)">3</text>
<text x="108.2" y="65.5" transform="rotate(-90 108.2 65.5)">1</text>
<text x="137" y="60.2">1</text>
<text x="143.8" y="63" transform="rotate(-90 143.8 63)">2</text>
<text x="192.9" y="62.7">1</text>
<text x="199.6" y="65.5" transform="rotate(-90 199.6 65.5)">2</text>
<text x="77.7" y="68" transform="rotate(-90 77.7 68)">2</text>
<text x="61.7" y="72.9">2</text>
<text x="69.4" y="72.9">3</text>
<text x="102.4" y="72.9">3</text>
<text x="110" y="72.9">2</text>
<text x="242.7" y="101.6">2</text>
<text x="254.2" y="101.6">1</text>
<text x="104.9" y="104.1">5</text>
<text x="107.2" y="105">+</text>
<text x="117.6" y="106.7">7</text>
<text x="248.7" y="104.9" transform="rotate(-90 248.7 104.9)">3</text>
<text x="104.9" y="109.2">6</text>
<text x="237.7" y="121.4" transform="rotate(-90 237.7 121.4)">3</text>
<text x="231" y="126.2">1</text>
<text x="237.7" y="129" transform="rotate(-90 237.7 129)">2</text>
<text x="209.8" y="136.6" transform="rotate(-90 209.8 136.6)">3</text>
<text x="237.7" y="136.6" transform="rotate(-90 237.7 136.6)">2</text>
<text x="203" y="141.5">1</text>
<text x="231" y="141.5">1</text>
<text x="54.1" y="149.9">3</text>
<text x="209.8" y="144.2" transform="rotate(-90 209.8 144.2)">2</text>
<text x="237.7" y="144.2" transform="rotate(-90 237.7 144.2)">3</text>
<text x="54.1" y="154.9">2</text>
<text x="56.4" y="150.7">+</text>
<text x="66.8" y="152.4">1</text>
<text x="157.2" y="160.1" transform="rotate(-90 157.2 160.1)">8</text>
<text x="158.1" y="164.3" transform="rotate(-90 158.1 164.3)">V+</text>
<text x="157.2" y="171.5" transform="rotate(-90 157.2 171.5)">4</text>
</g>
<text font-size="1.8" fill="#002b36" x="40.8" y="48.7">U</text>
<g font-size="1.8" fill="#268bd2">
<text x="45.5" y="61.2" transform="rotate(-90 45.5 61.2)">1mA@56V</text>
<text x="165.1" y="69.5">No pull-up/down needed</text>
<text x="165.1" y="71.6">as charge pump not yet</text>
<text x="165.1" y="73.7">running during startup</text>
<text x="58.4" y="124.9">Negative voltage max:</text>
<text x="58.4" y="127">10V bat - 55V panel = -35V</text>
<text x="135.9" y="133.3">Optional: PWM switch</text>
<text x="101.6" y="163.5">COMP2 using Vref_int = 1.202 ... 1.242 V</text>
<text x="101.6" y="165.6">as reference triggered latest at</text>
<text x="101.6" y="167.6">Vout = 1.242V * (12+8.2)/8.2 = 3.06V</text>
<text x="96.5" y="181.3">Comparator for short</text>
<text x="96.5" y="183.4">circuit protection, RC</text>
<text x="96.5" y="185.4">filter still to be tuned</text>
<text x="147.3" y="191">If not stated otherwise,</text>
<text x="147.3" y="193">all MLCC 50V X7R</text>
</g>
</svg>
